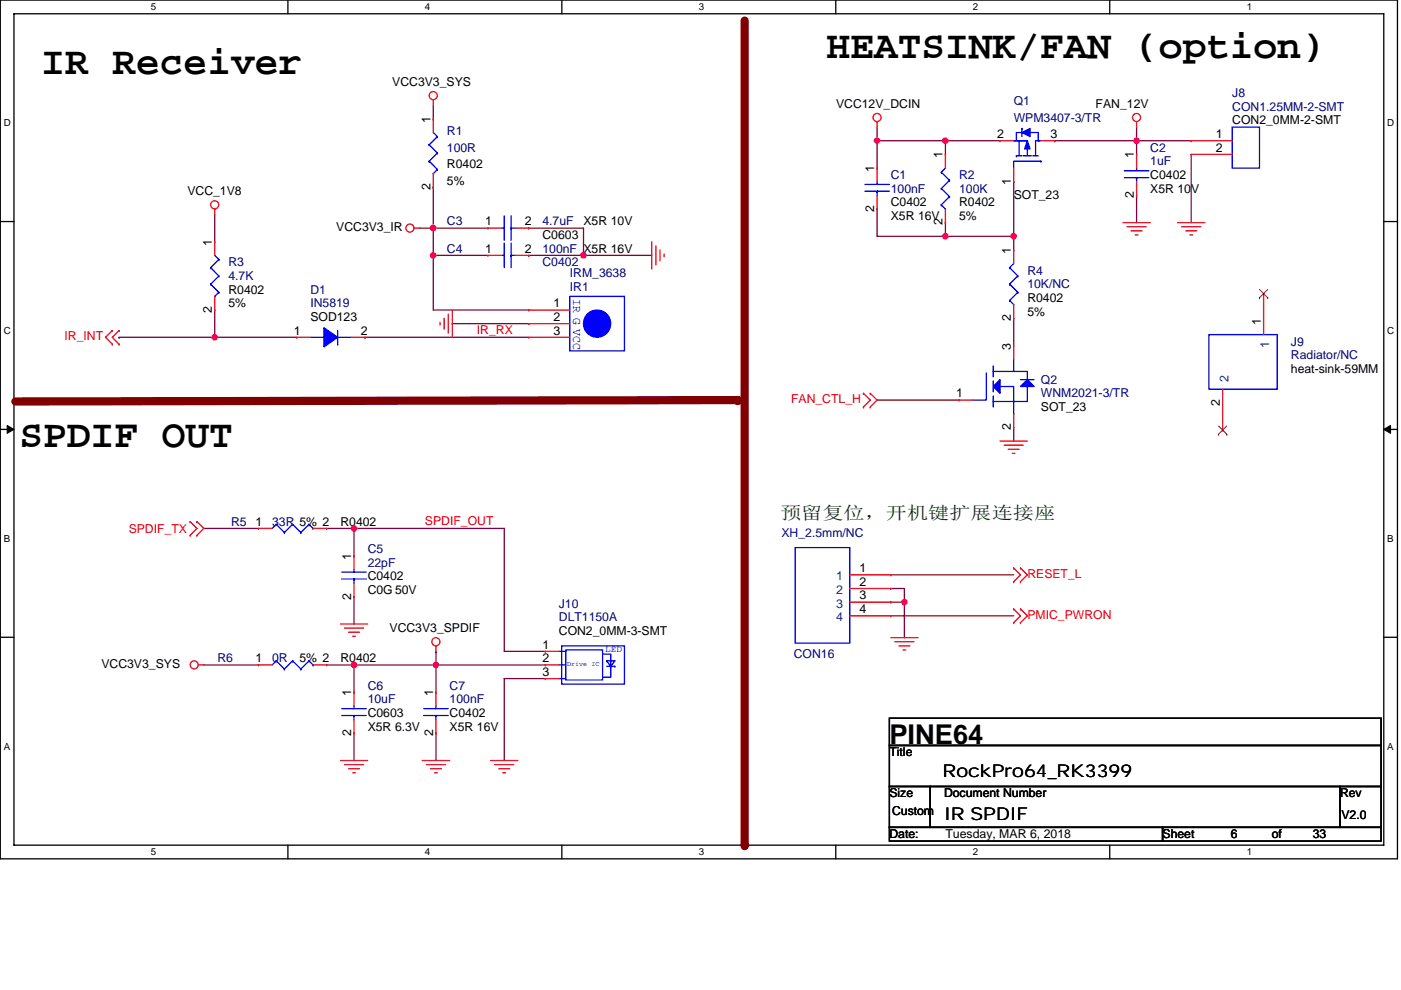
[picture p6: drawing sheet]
<svg xmlns="http://www.w3.org/2000/svg" width="297mm" height="210mm" viewBox="0 0 297 210" stroke-linecap="round" stroke-linejoin="round" font-family="sans-serif">
<path d="M.1 0h296.2v182.2h-296.2zM3 2.9h290.4v176.4h-290.4z" fill="none" stroke="#000" stroke-width=".28"/>
<g fill="#fff">
<path d="M32 .3h1.2v2.3h-1.2z"/>
<path d="M32 179.6h1.2v2.3h-1.2z"/>
</g>
<path d="M61 0v2.9M61 179.3v2.9" fill="none" stroke="#000" stroke-width=".28"/>
<g fill="#fff">
<path d="M90.1 .3h1.1v2.3h-1.1z"/>
<path d="M90.1 179.6h1.1v2.3h-1.1z"/>
</g>
<path d="M119.1 0v2.9M119.1 179.3v2.9" fill="none" stroke="#000" stroke-width=".28"/>
<g fill="#fff">
<path d="M148.2 .3h1.1v2.3h-1.1z"/>
<path d="M148.2 179.6h1.1v2.3h-1.1z"/>
</g>
<path d="M177.2 0v2.9M177.2 179.3v2.9" fill="none" stroke="#000" stroke-width=".28"/>
<g fill="#fff">
<path d="M206.2 .3h1.2v2.3h-1.2z"/>
<path d="M206.2 179.6h1.2v2.3h-1.2z"/>
</g>
<path d="M235.3 0v2.9M235.3 179.3v2.9" fill="none" stroke="#000" stroke-width=".28"/>
<g fill="#fff">
<path d="M264.3 .3h1.2v2.3h-1.2z"/>
<path d="M264.3 179.6h1.2v2.3h-1.2z"/>
<path d="M.8 25h1.5v2.3h-1.5z"/>
<path d="M294.1 25h1.5v2.3h-1.5z"/>
<path d="M.8 69h1.5v2.3h-1.5z"/>
<path d="M294.1 69h1.5v2.3h-1.5z"/>
</g>
<path d="M.1 47h2.9M293.4 47h2.9" fill="none" stroke="#000" stroke-width=".28"/>
<g fill="#fff">
<path d="M.8 113.1h1.4v2.3h-1.4z"/>
<path d="M294.1 113.1h1.4v2.3h-1.4z"/>
</g>
<path d="M.1 91.1h2.9M293.4 91.1h2.9" fill="none" stroke="#000" stroke-width=".28"/>
<path d="M1.5 90.2l1.5 .9-1.5 .8zM293.4 91.1l1.4-.9v1.7z" fill="#000" stroke="#000" stroke-width=".21"/>
<g fill="#fff">
<path d="M.8 157.2h1.4v2.3h-1.4z"/>
<path d="M294.1 157.2h1.4v2.3h-1.4z"/>
</g>
<path d="M.1 135.2h2.9M293.4 135.2h2.9M188.6 152.3h104.2v5.8h-104.2zM188.6 158.1h104.2v8.7h-104.2zM188.6 166.8h8.6v8.7h-8.6zM188.6 175.5h57.9v2.9h-57.9zM197.2 166.8h86.9v8.7h-86.9zM246.5 175.5h46.3v2.9h-46.3zM284.1 166.8h8.7v8.7h-8.7z" fill="none" stroke="#000" stroke-width=".28"/>
<path d="M157.9 4.4v174.9M156.4 84.9h.1M156.4 84.9l-153.1 .3M157.9 179.3h.1" fill="none" stroke="#800000" stroke-width="1.7"/>
<g fill="none" stroke="#800040" stroke-width=".28">
<path d="M91.9 22.3v2.9M91.9 39.7h.1M91.9 39.7v8.7M186 29.8v5.8M186 29.8h.1M186 26.9v2.9M186 29.8h14.4M200.4 29.8h11.6M200.4 29.8v2.9M214.9 38.5h.1M214.9 38.5v11.6M223.6 29.8h.1"/>
<path d="M223.6 29.8h17.4M241 26.9v2.9M241 29.8v2.9M241 29.8h11.6M252.6 32.7v14.5M45.5 45.5v5.8M89 48.4h2.9M91.9 54.2v11.6h20.2M91.9 48.4h11.5M91.9 54.2h.1M91.9 48.4v5.8M91.9 54.2h11.5"/>
<path d="M112.1 48.4h11.6v5.8h14.5M112.1 54.2h.1M112.1 54.2h11.6M186 44.3v5.8h14.4M200.4 50.1h14.5M200.4 47.2h.1M200.4 47.2v2.9M214.9 50.1v2.9M241 41.4v5.8M25.2 71.5h.1M25.2 71.5h20.3M45.5 71.5h17.4"/>
<path d="M45.5 65.8v5.7M77.4 71.5h.1M77.4 71.5h34.7M95.9 68.6h.1M95.9 68.6h16.2M214.9 67.5v5.8M186 84.9h17.3M214.9 90.7v2.9M43.2 112.1h11.6M69.3 112.1h5.8M75.1 112.1h.1M75.1 112.1v5.8"/>
<path d="M75.1 112.1h31.8v26.1h8.7M75.1 126.6v5.8M92.4 138.2h.1M92.4 138.2v2.8h23.2M188.9 121.9h26M188.9 124.8h2.8v2.9M188.9 130.6h26M188.9 127.7h2.8v7.6M191.7 127.7h.1M43.2 141h11.6M69.3 141h5.8M75.1 155.5v5.8"/>
<path d="M75.1 141h17.3v5.8M75.1 141h.1M75.1 141v5.8M92.4 155.5v5.8M115.6 143.9h-8.7v17.4"/>
</g>
<g fill="#f0f" stroke="#f0f" stroke-width=".28">
<circle cx="91.8" cy="48.4" r=".57"/>
<circle cx="123.7" cy="54.2" r=".57"/>
<circle cx="91.8" cy="54.2" r=".57"/>
<circle cx="92.4" cy="141" r=".57"/>
<circle cx="75.1" cy="141" r=".57"/>
<circle cx="75.1" cy="112.1" r=".57"/>
<circle cx="200.4" cy="29.8" r=".57"/>
<circle cx="185.9" cy="29.8" r=".57"/>
<circle cx="214.9" cy="50.1" r=".57"/>
<circle cx="200.4" cy="50.1" r=".57"/>
<circle cx="241" cy="29.8" r=".57"/>
<circle cx="191.7" cy="127.7" r=".57"/>
<circle cx="45.5" cy="71.5" r=".57"/>
</g>
<g fill="none" stroke="#f00" stroke-width=".28">
<path d="M91.9 21.2v1.1M91.9 25.2h.1M91.9 39.7h.1M91.9 25.2v2.9M91.9 36.8v2.9M186 25.8v1.1M186 35.6h.1M186 35.6v2.9M200.4 32.7h.1M200.4 32.7v2.9M212 29.8h.1M212 29.8h2.9"/>
<path d="M214.9 38.5h.1M214.9 35.6v2.9M220.7 29.8h2.9M223.6 29.8h.1M241 25.8v1.1M241 32.7h.1M241 32.7v2.9M241 38.5v2.9M252.6 29.8h.1M252.6 32.7h.1M252.6 29.8h8.7M252.6 32.7h8.7"/>
<path d="M45.5 44.3v1.2M45.5 51.3h.1M45.5 51.3v2.9M87.8 48.4h1.2M103.4 54.2h.1M103.4 48.4h.1M103.4 54.2h2.9M103.4 48.4h2.9M109.2 54.2h2.9M109.2 48.4h2.9M112.1 54.2h.1M112.1 48.4h.1"/>
<path d="M138.2 51.3v5.8M139.1 52.2v4M139.9 53v2.3M140.8 53.9v.6M186 44.3h.1M186 41.4v2.9M200.4 47.2h.1M200.4 44.3v2.9M214.9 53h.1M214.9 53v2.9M238.1 47.2h5.8M238.9 48.1h4.1"/>
<path d="M239.8 49h2.3M240.7 49.8h.6M241 41.4h.1M249.7 47.2h5.8M250.5 48.1h4.1M251.4 49h2.3M252.3 49.8h.6M23.8 70.1h.1M23.8 73h.1M23.8 70.1l-1.4 1.4 1.4 1.5M25.2 70.1h.1M25.2 73h.1"/>
<path d="M25.2 70.1l-1.4 1.4 1.4 1.5M45.5 65.8h.1M45.5 62.9v2.9M62.9 71.5h.1M62.9 71.5h2.9M74.5 71.5h2.9M77.4 71.5h.1M93.3 68.4v.5M94.2 67.5v2.3M95 66.6v4.1M95.9 65.8v5.7M112.1 65.8h.1"/>
<path d="M112.1 68.6h.1M112.1 71.5h.1M112.1 65.8h8.7M112.1 68.6h8.7M112.1 71.5h8.7M214.9 67.5h.1M214.9 73.3h.1M214.9 64.6v2.9M214.9 73.3v2.9M267.9 62.3h.1M267.9 62.3v8.7M183.1 86.3h.1"/>
<path d="M183.1 83.4h.1M183.1 83.4l1.4 1.5-1.4 1.4M184.5 83.4h.1M184.5 86.3h.1M184.5 83.4l1.5 1.5-1.5 1.4M203.3 84.9h.1M203.3 84.9h2.9M212 93.6h5.8M212.9 94.4h4.1M213.8 95.3h2.3M214.6 96.2h.6M214.9 90.7h.1"/>
<path d="M214.9 87.8v2.9M259.2 91.2h.1M259.2 82.5v8.7M40.3 113.5h.1M40.3 110.6h.1M40.3 110.6l1.5 1.5-1.5 1.4M41.8 110.6h.1M41.8 113.5h.1M41.8 110.6l1.4 1.5-1.4 1.4M54.8 112.1h.1M54.8 112.1h2.9M66.4 112.1h2.9"/>
<path d="M69.3 112.1h.1M75.1 117.9h.1M75.1 117.9v2.9M72.2 132.4h5.8M73 133.2h4.1M73.9 134.1h2.3M74.8 135h.6M75.1 126.6h.1M75.1 123.7v2.9M92.4 137v1.2M115.6 138.2h.1M115.6 138.2h2.9"/>
<path d="M180.2 130.6h8.7M180.2 127.7h8.7M180.2 124.8h8.7M180.2 121.9h8.7M188.9 135.3h5.7M188.9 130.6h.1M188.9 127.7h.1M188.9 124.8h.1M188.9 121.9h.1M189.7 136.1h4.1M190.6 137h2.3M191.5 137.9h.5"/>
<path d="M214.9 123.4h.1M214.9 120.5h.1M214.9 132.1h.1M214.9 129.2h.1M214.9 120.5l1.5 1.4-1.5 1.5M214.9 129.2l1.5 1.4-1.5 1.5M216.4 123.4h.1M216.4 120.5h.1M216.4 132.1h.1M216.4 129.2h.1M216.4 120.5l1.4 1.4-1.4 1.5M216.4 129.2l1.4 1.4-1.4 1.5"/>
<path d="M42.1 141h1.1M54.8 141h.1M54.8 141h2.9M66.4 141h2.9M69.3 141h.1M75.1 146.8h.1M75.1 155.5h.1M75.1 146.8v2.9M75.1 152.6v2.9M92.4 146.8h.1M92.4 155.5h.1M92.4 146.8v2.9"/>
<path d="M92.4 152.6v2.9M115.6 141h.1M115.6 143.9h.1M115.6 141h2.9M115.6 143.9h2.9M72.2 161.3h5.8M73 162.2h4.1M73.9 163h2.3M74.8 163.9h.6M89.5 161.3h5.8M90.4 162.2h4.1M91.3 163h2.3"/>
<path d="M92.1 163.9h.6M104 161.3h5.8M104.9 162.2h4M105.7 163h2.4M106.6 163.9h.6"/>
<circle cx="91.9" cy="20.3" r=".86"/>
<circle cx="186" cy="24.9" r=".86"/>
<circle cx="241" cy="24.9" r=".86"/>
<circle cx="45.5" cy="43.4" r=".86"/>
<circle cx="86.9" cy="48.4" r=".86"/>
<circle cx="92.4" cy="136.1" r=".86"/>
<circle cx="41.2" cy="141" r=".86"/>
</g>
<g fill="none" stroke="#00f" stroke-width=".28">
<path d="M91 30.7h.1M91 34.2h.1M91 30.7l1.7 1.7M91 34.2l1.7 1.7M91.9 36.8h.1M91.9 28.1l.8 .9M92.7 29h.1M92.7 32.4h.1M92.7 35.9h.1M92.7 29l-1.7 1.7M92.7 32.4l-1.7 1.8M92.7 35.9l-.8 .9"/>
<path d="M183.4 39.1h5.2M186 38.5v.6M199.6 36.5h.1M199.6 40h.1M199.6 36.5l1.7 1.7M199.6 40l1.7 1.7M200.4 35.6l-.8 .9M201.3 38.2h.1M201.3 38.2l-1.7 1.8M215.5 33h.1M215.5 33h1.2M216.1 29.8v3.2"/>
<path d="M216.7 28.1h-1.2v1.7M216.7 27.2h.1M216.7 27.2v1.8M217 33h1.7M217.8 29.8h-2.9h2.9v1.2M217.8 31.3v1.7M218.4 28.1h1.7v1.7M219 33h1.1M220.1 29.8h.6M220.1 29.8h.3M220.1 29.8h-.5v3.2M220.7 34.2h-5.8v1.4"/>
<path d="M220.7 34.2h.1M238.4 37.7h5.2M238.4 36.2h5.2M241 35.6v.6M241 37.7h.1M241 37.7v.8M261.3 26.9h5.7v8.7h-5.7zM44.7 56.8h.1M44.7 56.8l1.7 1.7M45.5 54.2l.9 .8M46.4 55h.1M46.4 58.5h.1"/>
<path d="M46.4 55l-1.7 1.8M46.4 58.5l-1.7 1.8M106.3 54.2h.6M106.3 48.4h.6M106.9 51.6v5.2M106.9 45.8v5.2M108.4 51.6v5.2M108.4 54.2h.1M108.4 45.8v5.2M108.4 48.4h.1M108.4 54.2h.8M108.4 48.4h.8"/>
<path d="M183.4 40.6h5.2M186 40.6h.1M186 40.6v.8M199.6 43.5h.1M199.6 43.5l.8 .8M200.4 44.3h.1M201.3 41.7h.1M201.3 41.7l-1.7 1.8M214.1 56.8h.1M214.1 56.8l1.7 1.7M214.9 55.9l-.8 .9M215.8 58.5h.1"/>
<path d="M215.8 58.5l-1.7 1.8M44.7 60.3h.1M44.7 60.3l1.7 1.7M45.5 62.9h.1M46.4 62h.1M46.4 62l-.9 .9M65.8 71.5h2.9M71.6 71.5h2.9M71.6 73h.1M71.6 70.1v2.9M120.8 62.9h11.6v11.5h-11.6zM209.1 79.1v5.8h-2.9"/>
<path d="M210.6 77.6v2.3M210.6 78.8h7.2v1.7M214.1 60.3h.1M214.1 63.7h.1M214.1 60.3l1.7 1.7M214.1 63.7l.8 .9M214.9 64.6h.1M214.9 76.2v2.6M215.8 62h.1M215.8 62l-1.7 1.7M256.3 71h14.5v11.5h-14.5zM210.6 84v2.3"/>
<path d="M210.6 80.8v2.3M212 82h2.9v5.8M214.9 87.8h.1M216.4 80.5h2.9M217.8 82v3.2h-7.2M58.6 111.2h.1M58.6 111.2l-.9 .9M58.6 111.2l1.7 1.7M60.3 112.9h.1M62 111.2h.1M62 111.2l-1.7 1.7M62 111.2l1.8 1.7"/>
<path d="M63.8 112.9h.1M65.5 111.2h.1M65.5 111.2l-1.7 1.7M65.5 111.2l.9 .9M66.4 112.1h.1M168.6 116.1h11.6v20.3h-11.6zM72.5 122.8h5.2M72.5 121.3h5.2M75.1 120.8v.5M75.1 122.8h.1M75.1 122.8v.9M118.5 138.2h1.4"/>
<path d="M119.1 137h13.3v8.1h-13.3zM119.9 137.9h7.9v6.3h-7.9zM119.9 138.2h.1M127.8 138.7h1.7v4.9h-1.7M58.6 140.2h.1M58.6 140.2l-.9 .8M58.6 140.2l1.7 1.7M60.3 141.9h.1M62 140.2h.1M62 140.2l-1.7 1.7M62 140.2l1.8 1.7M63.8 141.9h.1"/>
<path d="M65.5 140.2h.1M65.5 140.2l-1.7 1.7M65.5 140.2l.9 .8M66.4 141h.1M72.5 151.8h5.2M72.5 150.3h5.2M75.1 149.7v.6M75.1 151.8h.1M75.1 151.8v.8M89.8 151.8h5.2M89.8 150.3h5.2M92.4 149.7v.6"/>
<path d="M92.4 151.8h.1M92.4 151.8v.8M118.5 143.9h1.4M118.5 141h1.4M128.6 140.2h1.8l-.9 1.1M128.6 140.2h.1M128.6 140.2l.9 1.1M128.6 141.3h1.8M129.5 141.3h.1M130.4 141.3h.1"/>
</g>
<g fill="#00f" stroke="#00f" stroke-width=".28">
<path d="M217.8 29.8l.6 1.8h-1.2z" fill-rule="evenodd"/>
<path d="M216.7 28.1l1.7-.9v1.8z" fill-rule="evenodd"/>
<path d="M212 80.5v2.9l-1.4-1.4z" fill-rule="evenodd"/>
<path d="M216.4 82l1.4-1.5 1.5 1.5z" fill-rule="evenodd"/>
<path d="M68.7 69.5l2.9 2-2.9 2.1z" fill-rule="evenodd"/>
<circle cx="126.6" cy="68.6" r="2.88"/>
</g>
<path d="M267 63.2h.1M267 61.4l1.8 1.8M268.8 61.4l-1.8 1.8M268.8 63.2h.1M258.3 92.1h.1M258.4 90.4l1.7 1.7M260.1 90.4l-1.8 1.7M260.1 92.1h.1" fill="none" stroke="#804000" stroke-width=".21"/>
<g font-size="8.4">
<text x="8.8" y="15.7">IR Receiver</text>
<text x="175.3" y="12.2">HEATSINK/FAN (option)</text>
<text x="4.1" y="94.7">SPDIF OUT</text>
</g>
<text font-size="5.8" x="188.6" y="157.9">PINE64</text>
<text font-size="3.7" fill="#004000" x="165.4" y="110.1">预留复位，开机键扩展连接座</text>
<g font-size="3.7">
<text x="199.9" y="164.9">RockPro64_RK3399</text>
<text x="200.1" y="173.8">IR SPDIF</text>
</g>
<g font-size="2.6">
<text x="83.2" y="18.3">VCC3V3_SYS</text>
<text x="177.3" y="22.9">VCC12V_DCIN</text>
<text x="232.3" y="22.9">FAN_12V</text>
<text x="91.3" y="26.1" transform="rotate(-90 91.3 26.1)">1</text>
<text x="211.4" y="29.3">2</text>
<text x="222.7" y="29.3">3</text>
<text x="257.8" y="29.3">1</text>
<text x="261.3" y="26.4">CON2_0MM-2-SMT</text>
<text x="94.8" y="35.6">R0402</text>
<text x="199.9" y="33.6" transform="rotate(-90 199.9 33.6)">1</text>
<text x="240.4" y="33.6" transform="rotate(-90 240.4 33.6)">1</text>
<text x="257.8" y="32.2">2</text>
<text x="39.7" y="41.4">VCC_1V8</text>
<text x="91.3" y="40.3" transform="rotate(-90 91.3 40.3)">2</text>
<text x="94.8" y="39.1">5%</text>
<text x="185.4" y="36.5" transform="rotate(-90 185.4 36.5)">1</text>
<text x="214.3" y="39.1" transform="rotate(-90 214.3 39.1)">1</text>
<text x="243.9" y="38">C0402</text>
<text x="243.9" y="40.9">X5R 10V</text>
<text x="102.8" y="47.8">1</text>
<text x="111.3" y="47.8">2</text>
<text x="123.7" y="47.8">X5R 10V</text>
<text x="185.4" y="44.9" transform="rotate(-90 185.4 44.9)">2</text>
<text x="188.9" y="43.8">C0402</text>
<text x="188.9" y="46.7">X5R 16V</text>
<text x="199.9" y="47.8" transform="rotate(-90 199.9 47.8)">2</text>
<text x="203.3" y="43.8">R0402</text>
<text x="203.3" y="46.7">5%</text>
<text x="214.9" y="42.3">SOT_23</text>
<text x="240.4" y="42" transform="rotate(-90 240.4 42)">2</text>
<text x="44.9" y="52.1" transform="rotate(-90 44.9 52.1)">1</text>
<text x="71.3" y="49">VCC3V3_IR</text>
<text x="102.8" y="53.6">1</text>
<text x="111.3" y="53.6">2</text>
<text x="115" y="50.7">C0603</text>
<text x="214.3" y="53.9" transform="rotate(-90 214.3 53.9)">1</text>
<text x="48.4" y="62.3">R0402</text>
<text x="48.4" y="65.2">5%</text>
<text x="117.3" y="65.2">1</text>
<text x="217.8" y="64">R0402</text>
<text x="44.9" y="66.4" transform="rotate(-90 44.9 66.4)">2</text>
<text x="62.3" y="71">1</text>
<text x="65.8" y="68.1">SOD123</text>
<text x="76.5" y="71">2</text>
<text x="117.3" y="68.1">2</text>
<text x="117.3" y="71">3</text>
<text x="214.3" y="68.1" transform="rotate(-90 214.3 68.1)">2</text>
<text x="217.8" y="66.9">5%</text>
<text x="267.3" y="68.9" transform="rotate(-90 267.3 68.9)">1</text>
<text x="214.3" y="74.1" transform="rotate(-90 214.3 74.1)">3</text>
<text x="273.7" y="79.1">heat-sink-59MM</text>
<text x="202.7" y="84.3">1</text>
<text x="220.7" y="87.2">SOT_23</text>
<text x="258.6" y="86" transform="rotate(-90 258.6 86)">2</text>
<text x="214.3" y="91.2" transform="rotate(-90 214.3 91.2)">2</text>
<text x="54.2" y="111.5">1</text>
<text x="72.2" y="111.5">R0402</text>
<text x="74.5" y="118.7" transform="rotate(-90 74.5 118.7)">1</text>
<text x="78" y="123.1">C0402</text>
<text x="182.2" y="124.2">2</text>
<text x="182.2" y="121.3">1</text>
<text x="74.5" y="127.2" transform="rotate(-90 74.5 127.2)">2</text>
<text x="78" y="126">C0G 50V</text>
<text x="182.2" y="130">4</text>
<text x="182.2" y="127.1">3</text>
<text x="82.6" y="134.1">VCC3V3_SPDIF</text>
<text x="115" y="137.6">1</text>
<text x="118.5" y="134.7">CON2_0MM-3-SMT</text>
<text x="21.5" y="141.6">VCC3V3_SYS</text>
<text x="54.2" y="140.4">1</text>
<text x="63.5" y="140.5">5% 2</text>
<text x="72.2" y="140.5">R0402</text>
<text x="115" y="140.4">2</text>
<text x="115" y="143.3">3</text>
<text x="74.5" y="147.7" transform="rotate(-90 74.5 147.7)">1</text>
<text x="91.8" y="147.7" transform="rotate(-90 91.8 147.7)">1</text>
<text x="78" y="152.1">C0603</text>
<text x="78" y="155">X5R 6.3V</text>
<text x="95.3" y="152.1">C0402</text>
<text x="95.3" y="155">X5R 16V</text>
<text x="74.5" y="156.1" transform="rotate(-90 74.5 156.1)">2</text>
<text x="91.8" y="156.1" transform="rotate(-90 91.8 156.1)">2</text>
<text x="188.6" y="160.4">Title</text>
<text x="188.6" y="169.1">Size</text>
<text x="189.1" y="172.9">Custom</text>
<text x="200.1" y="169.1">Document Number</text>
<text x="284.1" y="169.1">Rev</text>
<text x="284.4" y="173.8">V2.0</text>
<text x="188.6" y="177.8">Date:</text>
<text x="200.4" y="177.8">Tuesday, MAR 6, 2018</text>
<text x="246.5" y="177.8">Sheet</text>
<text x="261" y="177.8">6</text>
<text x="269.6" y="177.8">of</text>
<text x="278.3" y="177.8">33</text>
</g>
<g font-size="2.6" fill="#000080">
<text x="214.9" y="22.3">Q1</text>
<text x="261.3" y="20.6">J8</text>
<text x="261.3" y="23.5">CON1.25MM-2-SMT</text>
<text x="94.8" y="28.7">R1</text>
<text x="214.9" y="25.8">WPM3407-3/TR</text>
<text x="94.8" y="32.2">100R</text>
<text x="243.9" y="32.2">C2</text>
<text x="243.9" y="35.1">1uF</text>
<text x="188.9" y="38">C1</text>
<text x="188.9" y="40.9">100nF</text>
<text x="203.3" y="38">R2</text>
<text x="203.3" y="40.9">100K</text>
<text x="94.8" y="47.8">C3</text>
<text x="115" y="47.8">4.7uF</text>
<text x="94.8" y="53.6">C4</text>
<text x="115" y="53.6">100nF X5R 16V</text>
<text x="48.4" y="56.5">R3</text>
<text x="48.4" y="59.4">4.7K</text>
<text x="115" y="56.5">C0402</text>
<text x="120.8" y="58.8">IRM_3638</text>
<text x="217.8" y="58.2">R4</text>
<text x="65.8" y="62.3">D1</text>
<text x="65.8" y="65.2">IN5819</text>
<text x="120.8" y="61.7">IR1</text>
<text x="217.8" y="61.1">10K/NC</text>
<text x="273.7" y="73.3">J9</text>
<text x="273.7" y="76.2">Radiator/NC</text>
<text x="220.7" y="81.4">Q2</text>
<text x="220.7" y="84.3">WNM2021-3/TR</text>
<text x="49" y="111.5">R5</text>
<text x="57.7" y="111.5">33R 5% 2</text>
<text x="165.7" y="113.8">XH_2.5mm/NC</text>
<text x="78" y="117.3">C5</text>
<text x="78" y="120.2">22pF</text>
<text x="118.5" y="128.9">J10</text>
<text x="118.5" y="131.8">DLT1150A</text>
<text x="46.1" y="140.5">R6</text>
<text x="57.7" y="140.5">0R</text>
<text x="168.3" y="139.6">CON16</text>
<text x="78" y="146.3">C6</text>
<text x="78" y="149.2">10uF</text>
<text x="95.3" y="146.3">C7</text>
<text x="95.3" y="149.2">100nF</text>
</g>
<text font-size="2.6" fill="#00f" x="121.5" y="63.4" transform="rotate(90 121.5 63.4)">IR G VCC</text>
<g font-size="2.6" fill="#f00">
<text x="101.1" y="70.9">IR_RX</text>
<text x="13.7" y="72.1">IR_INT</text>
<text x="167.7" y="85.4">FAN_CTL_H</text>
<text x="27.3" y="113">SPDIF_TX</text>
<text x="90.1" y="111.4">SPDIF_OUT</text>
<text x="217.8" y="122.5">RESET_L</text>
<text x="217.8" y="131.2">PMIC_PWRON</text>
</g>
<g font-size="2.6" fill="#004080">
<text x="269.1" y="73.9" transform="rotate(-90 269.1 73.9)">1</text>
<text x="260.4" y="81.1" transform="rotate(-90 260.4 81.1)">2</text>
<text x="177.3" y="126">2</text>
<text x="177.3" y="123.1">1</text>
<text x="177.3" y="131.8">4</text>
<text x="177.3" y="128.9">3</text>
</g>
<g font-size="2.1">
<text x="32" y="2.2">5</text>
<text x="90.1" y="2.2">4</text>
<text x="148.2" y="2.2">3</text>
<text x="206.2" y="2.2">2</text>
<text x="264.3" y="2.2">1</text>
<text x=".8" y="26.8">D</text>
<text x="294.1" y="26.8">D</text>
<text x=".8" y="70.9">C</text>
<text x="294.1" y="70.9">C</text>
<text x=".8" y="115">B</text>
<text x="294.1" y="115">B</text>
<text x=".8" y="159">A</text>
<text x="294.1" y="159">A</text>
<text x="32" y="181.4">5</text>
<text x="90.1" y="181.4">4</text>
<text x="148.2" y="181.4">3</text>
<text x="206.2" y="181.4">2</text>
<text x="264.3" y="181.4">1</text>
</g>
<text font-size="2" fill="#00f" x="128.3" y="138.3">LED</text>
<text font-size="1.4" fill="#00f" x="120.2" y="141.3">Drive IC</text>
</svg>
